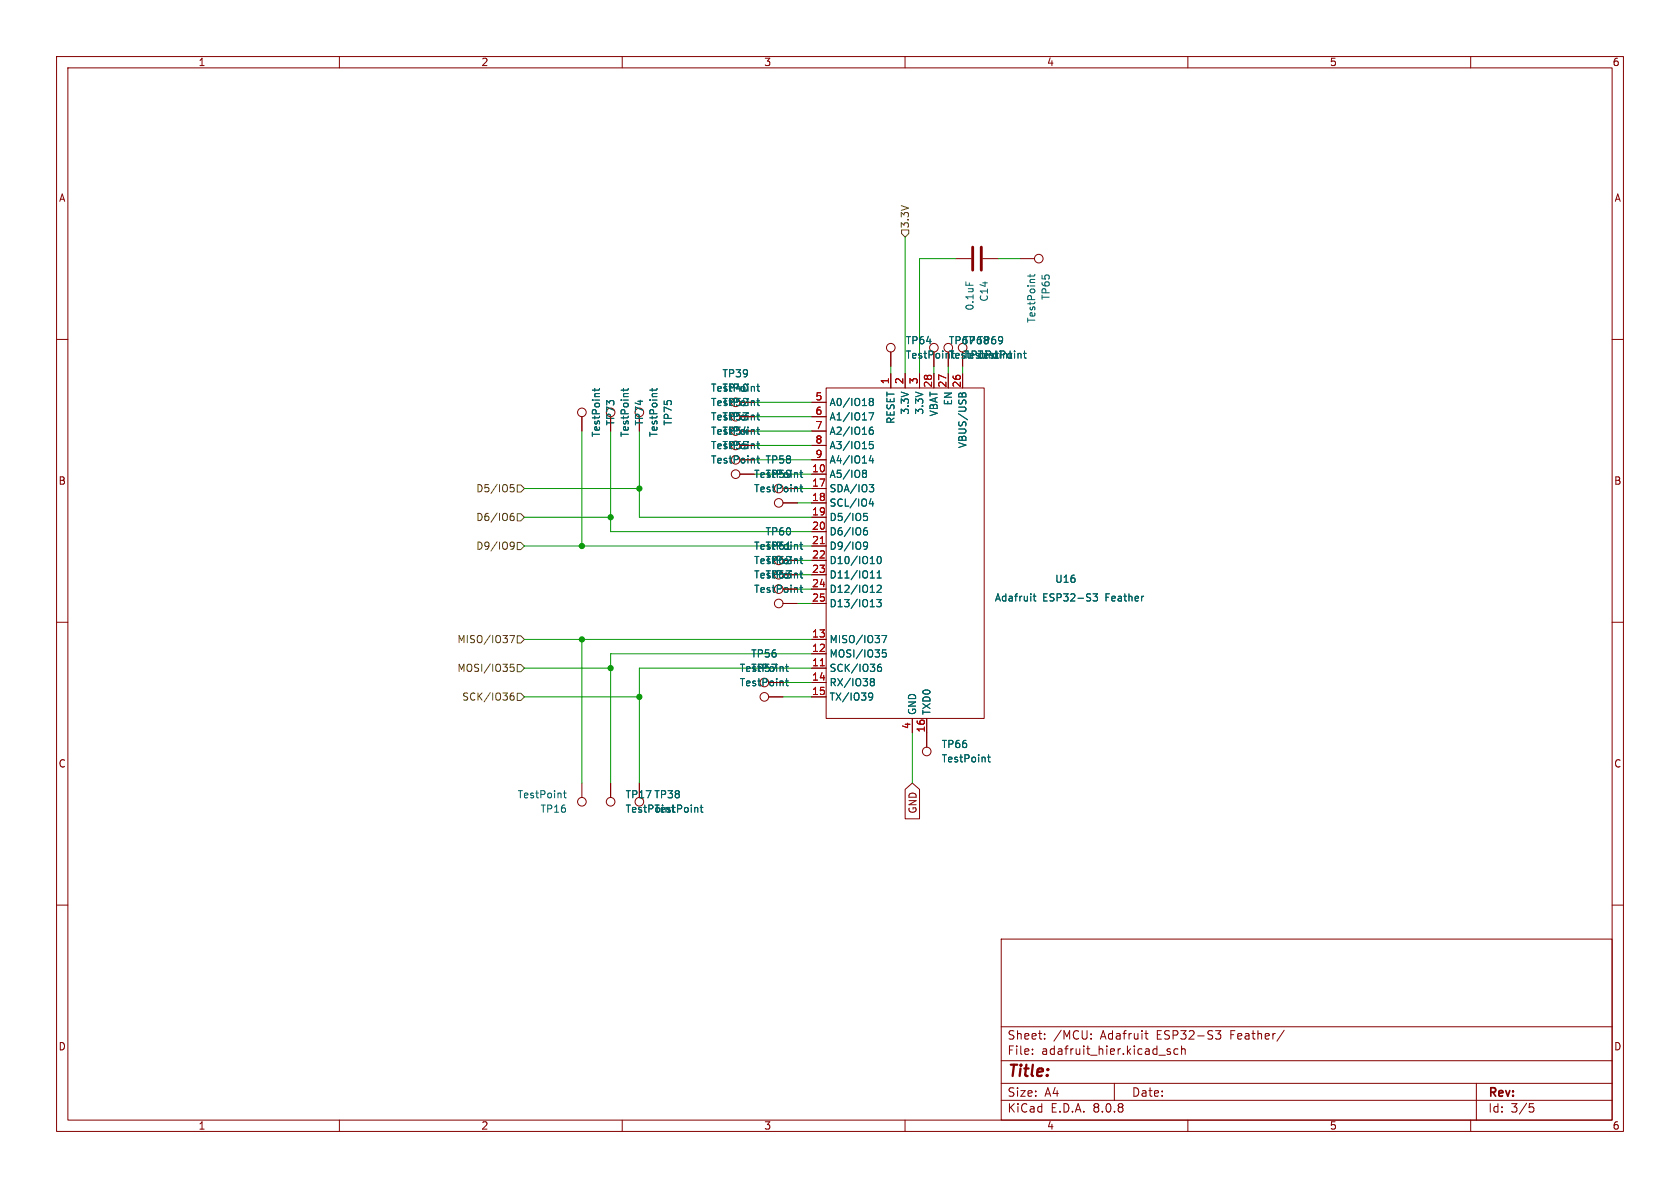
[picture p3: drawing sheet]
<svg xmlns="http://www.w3.org/2000/svg" width="297mm" height="210mm" viewBox="0 0 297 210" stroke-linecap="round" stroke-linejoin="round" font-family="sans-serif">
<g fill="none" stroke="#840000" stroke-width=".18">
<path d="M10 10h277v190h-277zM12 12h273v186h-273zM60 10v2M110 10v2M160 10v2M210 10v2M260 10v2M168.9 45.7h2.8M173.7 45.7h2.8M180.3 45.7h2.6M10 60h2M102.9 73.7v2.5"/>
<path d="M107.9 73.7v2.5M113 73.7v2.5M143.5 71.1h2.5M143.5 73.7h2.5M143.5 76.2h2.5M143.5 78.7h2.5M146 68.6h28v58.4h-28zM157.5 62.2v2.6M157.5 66v2.6M160 66v2.6M162.6 66v2.6M165.1 62.2v2.6"/>
<path d="M165.1 66v2.6M167.6 62.2v2.6M167.6 66v2.6M170.2 62.2v2.6M170.2 66v2.6M285 60h2M130.8 83.8h2.5M138.4 88.9h2.6M143.5 83.8h2.5M143.5 86.4h2.5M143.5 88.9h2.5M143.5 91.4h2.5"/>
<path d="M143.5 94h2.5M143.5 96.5h2.5M143.5 99.1h2.5M143.5 81.3h2.5M10 110h2M138.4 106.7h2.6M143.5 118.1h2.5M143.5 115.6h2.5M143.5 113h2.5M143.5 101.6h2.5M143.5 104.1h2.5M143.5 106.7h2.5"/>
<path d="M285 110h2M102.9 138.4v2.6M107.9 138.4v2.6M113 138.4v2.6M135.9 123.2h2.5M143.5 120.7h2.5M143.5 123.2h2.5M160 139.5l1.3-1.1 1.3 1.1v5.2h-2.6zM161.3 127v2.5M163.8 127v5.1M10 160h2M177 166h108v32h-108z"/>
<path d="M285 160h2M60 198v2M110 198v2M160 198v2M177 194.5h108M177 191.5h108M177 187.5h108M177 181.5h108M182.5 186.3v.1M182.5 185.5v.1M184.7 183.6v.1M184.7 182.8v.1"/>
<path d="M192.9 183.6v.1M192.9 182.8v.1M197 191.5v3M202.4 182.7h.6M202.6 182.2v1.3l.4 .2M206.9 185.5l-.4-.1-.2 .2 .1 .2 .5 .2v.3h-.6M208.2 185.5l-.4-.1-.3 .3v.4l.2 .2h.5M208.9 185.5l.2-.1 .4 .1v.9M208.9 184.9v1.5M210 198v2M214.9 182.2h.9l-.5 .6 .4 .1v.7l-.2 .1-.5-.1M227 182.1l-1.3 2"/>
<path d="M260 198v2M261 191.5v6.5M270.4 195.1h.7M270.5 195.7h.4l.3 .3-.2 .5-.5 .1"/>
<circle cx="183.6" cy="45.7" r=".76"/>
<circle cx="102.9" cy="72.9" r=".76"/>
<circle cx="157.5" cy="61.5" r=".76"/>
<circle cx="165.1" cy="61.5" r=".76"/>
<circle cx="167.6" cy="61.5" r=".76"/>
<circle cx="170.2" cy="61.5" r=".76"/>
<circle cx="130" cy="83.8" r=".76"/>
<circle cx="137.7" cy="88.9" r=".76"/>
<circle cx="137.7" cy="106.7" r=".76"/>
<circle cx="135.1" cy="123.2" r=".76"/>
<circle cx="163.8" cy="132.8" r=".76"/>
<circle cx="102.9" cy="141.7" r=".76"/>
<circle cx="107.9" cy="141.7" r=".76"/>
<circle cx="113" cy="141.7" r=".76"/>
</g>
<g fill="none" stroke="#006464" stroke-width=".18">
<path d="M170.8 49.8v.6M182.1 48.5v.5M183 48.5l-.2 .3h-1.1M105.1 68.7v.4M106 68.7l-.2 .3h-1.1M110.2 68.7v.4M111.1 68.7l-.2 .3h-1.1M115.3 68.7v.4M116.1 68.7l-.1 .3h-1.1M133.8 68.3h.5M133.8 70.9h.5M133.8 73.4h.5"/>
<path d="M133.8 75.9h.5M133.8 78.5h.5M134 67.9v1.1l.3 .2M134 70.4v1.1l.3 .2M134 73v1.1l.3 .1M134 75.5v1.1l.3 .2M134 78v1.1l.3 .2M153.6 73h.9l-.6 1.2M153.9 71l-.2 .2v.4l.2 .1 .4-.1 .1-.1v-.3l-.2-.2M153.9 71l-.2-.3 .2-.3h.3l.2 .3-.2 .3M153.9 71h.3M154.3 75.5l-.4 .1a.86 .86 0 0 0 0 1.2l.4-.1 .1-.5-.2-.2h-.3l-.2 .2"/>
<path d="M154.3 78h-.6v.7l.2-.2 .4 .1 .1 .2-.1 .4-.1 .1-.5-.1M170.1 69.7l.2-.3 .3 .1 .2 .7M170.1 69.7l-.2-.2-.3 .1-.1 .6M170.1 69.7v.5M180.9 62.5h.5M181.1 62v1.1l.3 .2M133.8 81h.5M134 80.6v1.1l.3 .2M141.4 86.1h.5M141.4 83.6h.5M141.4 96.3h.5M141.4 98.8h.5"/>
<path d="M141.6 83.1v1.1l.3 .2M141.6 85.7v1.1l.3 .1M141.6 95.8v1.1l.3 .2M141.6 98.4v1.1l.3 .1M152.6 83.6l.1 .1M152.6 83.2l.3-.1 .2 .2 .1 .1-.3 .3M152.7 90.7h.6M152.7 91.3l.4-.1 .3 .3-.1 .5h-.6M152.7 93.9l.4-.1 .3 .2-.1 .5-.4 .1-.2-.2M152.7 96l.2-.2 .4 .2a.84 .84 0 0 1-.3 1.1h-.2M152.7 83.7h.2M152.7 83.7h-.1"/>
<path d="M152.9 83.7l.3 .2-.1 .4-.2 .1-.3-.1M153.3 93.3l-.4 .1-.2 .2M153.4 96.4l-.3 .2-.4-.1M153.7 85.7h.8l-.5 .5 .4 .1 .1 .4-.3 .2h-.3M154 88.1l-.3 1h.8M154 80.5l-.3 .9h.8M154.3 81v.9M154.3 88.6v.9M155.2 98.5l.2-.1a.68 .68 0 0 1 .4 .6 .68 .68 0 0 1-.4 .6l-.2-.1-.1-.3zM138.9 117.8h.5M139.1 117.4v1.1l.3 .2M139.1 120v1l.3 .2"/>
<path d="M141.4 103.9h.5M141.4 101.3h.5M141.6 100.9v1.1l.3 .2M141.6 103.4v1.1l.3 .2M153.9 102.2h.7M155 106h.8l-.4 .5 .3 .1v.5l-.2 .2-.5-.2M155.1 103.6l.4-.2 .3 .4-.8 .9h.8M155.1 102.2h.7M155.1 101.3l.3-.4v1.3M155.7 117.4l-.3 .1a.86 .86 0 0 0 0 1.2l.4-.1 .1-.5-.3-.2h-.2l-.3 .2M155.9 112.3h.9l-.6 1.3M156.6 114.9h-.6v.6l.2-.1h.4l.1 .2-.1 .4-.1 .1-.5-.1"/>
<path d="M182.7 105.4h.4M182.8 105v1.1l.3 .1M193.2 105h.8l-.4 .5 .4 .1v.5l-.2 .1-.6-.1M99.8 139.8v1.1l.3 .1M138.9 120.4h.5M153.7 122.6l.3-.1 .2 .1a.84 .84 0 0 1-.3 1.2h-.2M153.9 120.3l.2 .2M153.9 120.2l.2-.2h.4l.1 .3-.3 .2M154.1 120.5h.2M154.1 120.5l-.2 .2M154.3 123l-.3 .3-.3-.1M154.3 120.5l.3 .2-.1 .5h-.4l-.2-.2"/>
<path d="M174.6 133.8h.5M174.8 133.4v1.1l.3 .2M99.6 140.2h.5M123.8 142.7h.5M124 142.3v1.1l.3 .2"/>
</g>
<path d="M172 43.7v4.1M173.5 43.7v4.1" fill="none" stroke="#840000" stroke-width=".51"/>
<path d="M145 96.1h.7M145 117.7h.7" fill="none" stroke="#a90000" stroke-width=".18"/>
<g fill="none" stroke="#725600" stroke-width=".18">
<path d="M159.4 40.6h1.3v.7l-.7 .6-.6-.6zM90.2 96.1l.2-.3 .4 .2a.84 .84 0 0 1-.3 1.1h-.2M90.2 96.4l.2 .2h.3l.2-.2M90.2 91.4l.5-.2 .2 .3-.1 .5h-.4l-.2-.1M90.8 90.7l-.4 .1-.2 .3M90.8 85.7h-.6v.6l.2-.1h.4l.1 .2-.1 .4-.1 .1-.5-.1M91.4 90.8h.7l.6 .6-.6 .7h-.7zM91.4 95.9h.7l.6 .6-.6 .7h-.7zM91.4 85.7h.7l.6 .7-.6 .6h-.7zM90.1 112.3h.9l-.6 1.3M90.8 117.4h-.6v.6l.2-.1 .4 .1 .1 .1-.1 .5-.1 .1-.5-.1M91.4 117.5h.7l.6 .6-.6 .6h-.7z"/>
<path d="M91.4 112.4h.7l.6 .6-.6 .7h-.7zM90.8 122.5l-.4 .1a.86 .86 0 0 0 0 1.2l.4-.2 .1-.4-.2-.2h-.4l-.1 .2M91.4 122.6h.7l.6 .6-.6 .6h-.7z"/>
</g>
<g fill="none" stroke="#009600" stroke-width=".18">
<path d="M160 41.9v24.1M168.9 45.7h-6.3v20.3M176.5 45.7h3.8M102.9 76.2v20.3M107.9 76.2v17.8h35.6M113 76.2v15.2h30.5M133.3 73.7h10.2M133.3 71.1h10.2M133.3 76.2h10.2M133.3 78.7h10.2M157.5 64.8v1.2M165.1 64.8v1.2"/>
<path d="M167.6 64.8v1.2M170.2 64.8v1.2M92.7 86.4h20.3M92.7 96.5h50.8M92.7 91.4h15.2M133.3 83.8h10.2M133.3 81.3h10.2M141 86.4h2.5M141 99.1h2.5M141 88.9h2.5M92.7 118.1h15.2M92.7 113h50.8"/>
<path d="M102.9 113v25.4M141 101.6h2.5M141 106.7h2.5M141 104.1h2.5M143.5 115.6h-35.6v22.8M143.5 118.1h-30.5v20.3M92.7 123.2h20.3M138.4 120.7h5.1M138.4 123.2h5.1M161.3 129.5v8.9"/>
</g>
<g fill="#009600" stroke="#009600" stroke-width=".18">
<circle cx="113" cy="86.4" r=".46"/>
<circle cx="102.9" cy="96.5" r=".46"/>
<circle cx="102.9" cy="113" r=".46"/>
<circle cx="107.9" cy="118.1" r=".46"/>
<circle cx="107.9" cy="91.4" r=".46"/>
<circle cx="113" cy="123.2" r=".46"/>
</g>
<text font-size="2.8" fill="#840000" x="178" y="190.9">Title:</text>
<g font-size="2.1" fill="#840000">
<text x="178" y="184">Sheet:</text>
<text x="186.2" y="184">/MCU:</text>
<text x="194.6" y="184">Adafruit</text>
<text x="204.6" y="184">ESP32-S3</text>
<text x="217.8" y="184">Feather/</text>
<text x="178" y="186.7">File:</text>
<text x="184.1" y="186.7">adafruit_hier.kicad_sch</text>
<text x="178" y="196.9">KiCad</text>
<text x="178" y="194.1">Size:</text>
<text x="184.7" y="194.1">A4</text>
<text x="185.7" y="196.9">E.D.A.</text>
<text x="193.3" y="196.9">8.0.8</text>
<text x="200" y="194.1">Date:</text>
<text x="263" y="194.3">Rev:</text>
<text x="263" y="196.9">Id:</text>
<text x="267.1" y="196.9">3/5</text>
</g>
<g font-size="1.8" fill="#840000">
<text x="35" y="11.9">1</text>
<text x="85" y="11.9">2</text>
<text x="135" y="11.9">3</text>
<text x="185" y="11.9">4</text>
<text x="235" y="11.9">5</text>
<text x="285" y="11.9">6</text>
<text x="10.3" y="35.9">A</text>
<text x="285.3" y="35.9">A</text>
<text x="125.6" y="74.5">TestPoint</text>
<text x="125.6" y="79.6">TestPoint</text>
<text x="10.3" y="85.9">B</text>
<text x="285.3" y="85.9">B</text>
<text x="133.2" y="105">TestPoint</text>
<text x="130.7" y="121.5">TestPoint</text>
<text x="10.3" y="135.9">C</text>
<text x="285.3" y="135.9">C</text>
<text x="162.2" y="143.9" transform="rotate(-90 162.2 143.9)">GND</text>
<text x="10.3" y="185.9">D</text>
<text x="285.3" y="185.9">D</text>
<text x="35" y="199.9">1</text>
<text x="85" y="199.9">2</text>
<text x="135" y="199.9">3</text>
<text x="185" y="199.9">4</text>
<text x="235" y="199.9">5</text>
<text x="285" y="199.9">6</text>
</g>
<g font-size="1.8" fill="#725600">
<text x="160.9" y="40.4" transform="rotate(-90 160.9 40.4)">3.3V</text>
<text x="84.1" y="87.2">D5/IO5</text>
<text x="84.1" y="92.3">D6/IO6</text>
<text x="84.1" y="97.4">D9/IO9</text>
<text x="80.8" y="113.9">MISO/IO37</text>
<text x="80.8" y="119">MOSI/IO35</text>
<text x="81.6" y="124.1">SCK/IO36</text>
</g>
<g font-size="1.8" fill="#006464">
<text x="174.9" y="53.4" transform="rotate(-90 174.9 53.4)">C14</text>
<text x="185.8" y="53.1" transform="rotate(-90 185.8 53.1)">TP65</text>
<text x="172.3" y="55" transform="rotate(-90 172.3 55)">0.1uF</text>
<text x="183.2" y="57.2" transform="rotate(-90 183.2 57.2)">TestPoint</text>
<text x="160" y="63.6">TestPoint</text>
<text x="160" y="61.1">TP64</text>
<text x="167.6" y="63.6">TestPoint</text>
<text x="167.6" y="61.1">TP67 TP69</text>
<text x="170.2" y="61.1">TP68</text>
<text x="172.7" y="63.6">TestPoint</text>
<text x="125.6" y="69.4">TestPoint</text>
<text x="125.6" y="72">TestPoint</text>
<text x="127.6" y="66.9">TP39</text>
<text x="127.6" y="69.4">TP40</text>
<text x="127.6" y="72">TP52</text>
<text x="146.6" y="72">A0/IO18</text>
<text x="168.5" y="71.8" transform="rotate(-90 168.5 71.8)">EN</text>
<text x="106.3" y="77.4" transform="rotate(-90 106.3 77.4)">TestPoint</text>
<text x="108.8" y="75.3" transform="rotate(-90 108.8 75.3)">TP73</text>
<text x="111.4" y="77.4" transform="rotate(-90 111.4 77.4)">TestPoint</text>
<text x="113.9" y="75.3" transform="rotate(-90 113.9 75.3)">TP74</text>
<text x="116.4" y="77.4" transform="rotate(-90 116.4 77.4)">TestPoint</text>
<text x="119" y="75.3" transform="rotate(-90 119 75.3)">TP75</text>
<text x="125.6" y="77.1">TestPoint</text>
<text x="127.6" y="74.5">TP53</text>
<text x="127.6" y="77.1">TP54</text>
<text x="146.6" y="74.5">A1/IO17</text>
<text x="146.6" y="77.1">A2/IO16</text>
<text x="158.3" y="75" transform="rotate(-90 158.3 75)">RESET</text>
<text x="160.9" y="73.4" transform="rotate(-90 160.9 73.4)">3.3V</text>
<text x="163.4" y="73.4" transform="rotate(-90 163.4 73.4)">3.3V</text>
<text x="166" y="73.7" transform="rotate(-90 166 73.7)">VBAT</text>
<text x="125.6" y="82.1">TestPoint</text>
<text x="127.6" y="79.6">TP55</text>
<text x="135.2" y="82.1">TP58</text>
<text x="146.6" y="79.6">A3/IO15</text>
<text x="146.6" y="82.1">A4/IO14</text>
<text x="171" y="79.3" transform="rotate(-90 171 79.3)">VBUS/USB</text>
<text x="133.2" y="87.2">TestPoint</text>
<text x="133.2" y="84.7">TestPoint</text>
<text x="135.2" y="84.7">TP59</text>
<text x="146.6" y="84.7">A5/IO8</text>
<text x="146.6" y="87.2">SDA/IO3</text>
<text x="146.6" y="89.8">SCL/IO4</text>
<text x="135.2" y="94.8">TP60</text>
<text x="146.6" y="92.3">D5/IO5</text>
<text x="146.6" y="94.8">D6/IO6</text>
<text x="133.2" y="97.4">TestPoint</text>
<text x="133.2" y="99.9">TestPoint</text>
<text x="135.2" y="97.4">TP61</text>
<text x="135.2" y="99.9">TP62</text>
<text x="146.6" y="97.4">D9/IO9</text>
<text x="146.6" y="99.9">D10/IO10</text>
<text x="133.2" y="102.5">TestPoint</text>
<text x="135.2" y="102.5">TP63</text>
<text x="146.6" y="102.5">D11/IO11</text>
<text x="146.6" y="105">D12/IO12</text>
<text x="146.6" y="107.5">D13/IO13</text>
<text x="175.8" y="106.5">Adafruit</text>
<text x="184.3" y="106.5">ESP32-S3</text>
<text x="186.4" y="103.2">U16</text>
<text x="195.5" y="106.5">Feather</text>
<text x="146.6" y="113.9">MISO/IO37</text>
<text x="130.7" y="119">TestPoint</text>
<text x="132.7" y="119">TP57</text>
<text x="132.7" y="116.4">TP56</text>
<text x="146.6" y="119">SCK/IO36</text>
<text x="146.6" y="116.4">MOSI/IO35</text>
<text x="146.6" y="121.5">RX/IO38</text>
<text x="146.6" y="124.1">TX/IO39</text>
<text x="162.2" y="126.5" transform="rotate(-90 162.2 126.5)">GND</text>
<text x="164.7" y="126.5" transform="rotate(-90 164.7 126.5)">TXD0</text>
<text x="166.4" y="135">TestPoint</text>
<text x="166.4" y="132.4">TP66</text>
<text x="91.4" y="141.3">TestPoint</text>
<text x="95.5" y="143.9">TP16</text>
<text x="110.5" y="143.9">TestPoint</text>
<text x="110.5" y="141.3">TP17 TP38</text>
<text x="115.6" y="143.9">TestPoint</text>
</g>
<g font-size="1.8" fill="#a90000">
<text x="144.1" y="70.9">5</text>
<text x="157.2" y="68" transform="rotate(-90 157.2 68)">1</text>
<text x="159.8" y="68" transform="rotate(-90 159.8 68)">2</text>
<text x="162.3" y="68" transform="rotate(-90 162.3 68)">3</text>
<text x="164.8" y="68.6" transform="rotate(-90 164.8 68.6)">28</text>
<text x="167.4" y="68.6" transform="rotate(-90 167.4 68.6)">27</text>
<text x="169.9" y="68.6" transform="rotate(-90 169.9 68.6)">26</text>
<text x="144.1" y="73.4">6</text>
<text x="144.1" y="75.9">7</text>
<text x="143.5" y="83.6">10</text>
<text x="144.1" y="78.5">8</text>
<text x="144.1" y="81">9</text>
<text x="143.5" y="86.1">17</text>
<text x="143.5" y="88.6">18</text>
<text x="143.5" y="91.2">19</text>
<text x="143.5" y="93.7">20</text>
<text x="143.5" y="96.3">21</text>
<text x="143.5" y="98.8">22</text>
<text x="143.5" y="101.3">23</text>
<text x="143.5" y="103.9">24</text>
<text x="143.5" y="106.4">25</text>
<text x="143.5" y="112.8">13</text>
<text x="143.5" y="117.9">11</text>
<text x="143.5" y="115.3">12</text>
<text x="143.5" y="120.4">14</text>
<text x="143.5" y="122.9">15</text>
<text x="161" y="129" transform="rotate(-90 161 129)">4</text>
<text x="163.6" y="129.6" transform="rotate(-90 163.6 129.6)">16</text>
</g>
</svg>
